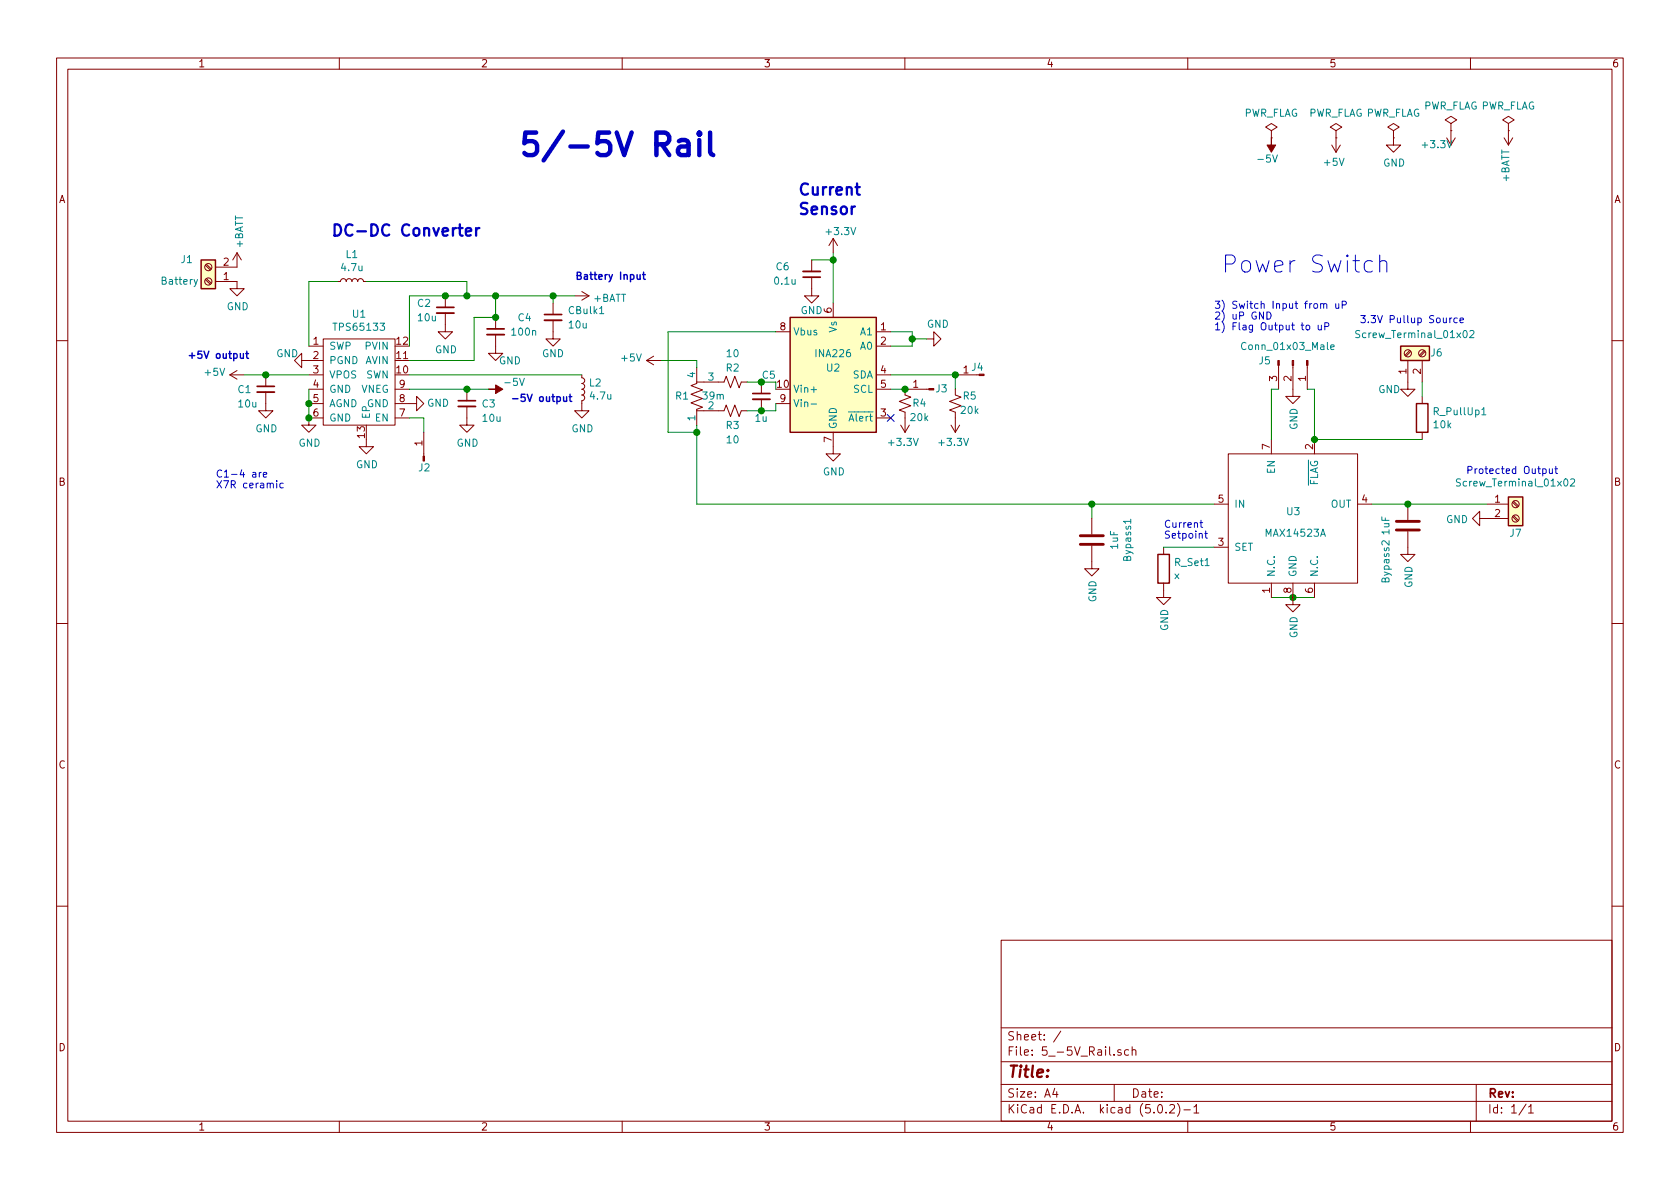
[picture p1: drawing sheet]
<svg xmlns="http://www.w3.org/2000/svg" width="297mm" height="210mm" viewBox="0 0 297 210" stroke-linecap="round" stroke-linejoin="round" font-family="sans-serif">
<g fill="none" stroke="#840000" stroke-width=".18">
<path d="M10 10.3h277v189.9h-277zM12 12.2h273v186.1h-273zM60 10.3v1.9M110 10.3v1.9M160 10.3v1.9M210 10.3v1.9M260 10.3v1.9M224.8 23.1l1-.6-1-.7-1 .7 1 .6v1.3M224.8 24.4h.1M235.5 25.6l.7 1.3M236.2 23.1l1-.6-1-.7-1 .7 1 .6v1.3M236.2 24.4h.1"/>
<path d="M236.2 24.4v2.5M237 25.6l-.8 1.3M246.4 24.4v1.2h1.2l-1.2 1.3-1.3-1.3h1.3M246.4 23.1l1-.6-1-.7-1 .7 1 .6v1.3M246.4 24.4h.1M256.5 21.8l1.1-.6-1.1-.6-1 .6 1 .6v1.3M256.5 23.1h.1M256.5 23.1v2.5l.8-1.2M265.9 24.4l.8 1.2M266.7 21.8l1-.6-1-.6-1 .6 1 .6v1.3M266.7 23.1h.1M266.7 23.1v2.5"/>
<path d="M267.5 24.4l-.8 1.2M36.3 46.9l.9 .8M36.3 49.4l.9 .9M36.5 46.7l.9 .9M36.5 49.3l.9 .8M38.1 49.8h3.8v1.2h1.3l-1.3 1.3-1.3-1.3h1.3M41.9 44.7v2.5h-3.8M41.9 44.7l-.8 1.3M41.9 44.7l.8 1.3M57.1 59.9h12.7v15.3h-12.7zM59.7 49.8h.5l.1-.4 .3-.1 .4 .1 .2 .4 .1-.4 .3-.1 .5 .1 .1 .4 .2-.4 .2-.1 .5 .1 .1 .4 .2-.4 .3-.1 .4 .1 .2 .4h.5M78.7 55.4v3.3h1.3l-1.3 1.2-1.2-1.2h1.2"/>
<path d="M78.7 52.3v2.1M87.6 59.2v3.3h1.3l-1.3 1.2-1.2-1.2h1.2M87.6 56.1v2.1M97.8 56.6v3.3h1.3l-1.3 1.3-1.3-1.3h1.3M97.8 53.6v2M101.6 52.3h2.5M102.9 51.6l1.2 .7M104.1 52.3l-1.2 .8M137.2 58.7h2.5M143.5 49v3.3h1.3l-1.3 1.3-1.3-1.3h1.3M143.5 46v2M147.3 42.2l-.7 1.2"/>
<path d="M147.3 42.2v2.5M147.3 53.6v2.5M147.3 42.2l.8 1.2M154.9 58.7h2.6M163.8 59.9h1.3v-1.2l1.3 1.2-1.3 1.3v-1.3M10 60.2h2M40.6 66.3h2.6M40.6 66.3l1.3 .8M41.9 65.5l-1.3 .8M47 69.3v3.3h1.3l-1.3 1.3-1.3-1.3h1.3M47 66.3v2M53.3 63.7v-1.2l-1.2 1.2 1.2 1.3v-1.3h3.8"/>
<path d="M54.6 66.3h2.5M54.6 68.8h2.5M54.6 61.2h2.5M54.6 71.4h2.5M57.1 73.9h-2.5v1.3h1.3l-1.3 1.2-1.3-1.2h1.3M64.8 77.7v1.3h1.2l-1.2 1.3-1.3-1.3h1.3M69.8 71.4h3.9v-1.3l1.2 1.3-1.2 1.2v-1.2M69.8 68.8h2.6M69.8 73.9h2.6M74.9 76.4v4.3M82.5 71.9v3.3h1.3l-1.3 1.2-1.2-1.2h1.2M82.5 68.8v2.1"/>
<path d="M102.9 66.3v.5l.3 .1 .2 .3-.1 .4-.4 .2 .3 .1 .2 .3-.1 .5-.4 .1 .3 .2 .2 .2-.1 .5-.4 .1 .3 .2 .2 .3-.1 .4-.4 .2v1.7h1.2l-1.2 1.3-1.3-1.3h1.3M114.3 63.7h2.5M114.3 63.7l1.3 .8M115.6 63l-1.3 .7M123.2 65v2.8l-1 .4 2 .8-2 .7 2 .8-2 .7 2 .8-1 .4v2.8M123.2 67.6h4.8l.4-1.1 .8 2.1 .7-2.1 .8 2.1 .4-1h1M123.2 72.6h4.8l.4-1 .8 2.1 .7-2.1 .8 2.1 .4-1.1h1M134.6 67.6v2M134.6 70.6v2M137.2 71.4h2.5M147.3 76.4v3.9h1.3l-1.3 1.2-1.3-1.2h1.3M154.9 66.3h2.6"/>
<path d="M154.9 68.8h2.6M154.9 61.2h2.6M154.9 73.9h2.6M159.3 75.2l.7 1.2M160.8 75.2l-.8 1.2M164.2 68.8h-4.2v1l1 .4-2 .8 2 .7-2 .8 1 .4v3.5M168.1 75.2l.8 1.2M168.9 68.8v1l1 .4-2 .8 2 .7-2 .8 1 .4v3.5M168.9 66.3h4.2M169.7 75.2l-.8 1.2M224.8 77.7v2.6M226.1 64.6v4.2"/>
<path d="M228.6 64.6v5.5h1.3l-1.3 1.3-1.3-1.3h1.3M231.1 64.6v4.2M232.4 77.7v2.6M248.9 63.7v5.1h1.3l-1.3 1.3-1.3-1.3h1.3M249.3 62l-.9 .8M249.4 62.1l-.8 .9M251.5 63.7v3.9M251.5 70.1v1.3M251.5 76.4v1.3M251.8 62l-.8 .8M252 62.1l-.9 .9M285 60.2h2"/>
<path d="M193 96.5v4.1h1.3l-1.3 1.2-1.2-1.2h1.2M193 91.7v2.8M205.7 96.8v1.2M214.6 89.1h2.6M214.6 96.8h2.6M217.2 80.3h22.8v22.8h-22.8zM240 89.1h2.6M248.9 94v4h1.3l-1.3 1.3-1.3-1.3h1.3M248.9 89.1v2.8M261.6 91.7v-1.3l-1.3 1.3 1.3 1.3v-1.3h5.1M262.9 89.1h3.8M267.4 91.4l.9 .8"/>
<path d="M267.4 88.8l.9 .9M267.6 91.2l.9 .8M267.6 88.6l.9 .9M10 110.3h2M205.7 103.1v2.6h1.3l-1.3 1.2-1.2-1.2h1.2M224.8 103.1v2.6M228.6 103.1v3.8h1.3l-1.3 1.3-1.3-1.3h1.3M232.4 103.1v2.6M285 110.3h2M10 160.2h2M177 166.3h108v32h-108zM285 160.2h2"/>
<path d="M60 198.3v1.9M110 198.3v1.9M160 198.3v1.9M177 194.8h108M177 191.8h108M177 187.8h108M177 181.8h108M186.5 192.5l-.4 1h1M186.8 193v1M187.6 182.3l-1.3 2M197 191.8v3M198.2 185.7a.37 .37 0 0 0-.6 .1l.1 .2 .5 .2 .1 .1-.3 .3-.4-.1"/>
<path d="M199.5 185.7l-.4-.1-.3 .3 .1 .6 .2 .1 .4-.1M200.2 185.7h.1a.37 .37 0 0 1 .5 .1v.8M200.2 185.1v1.5M204.8 195.5l.4-.2a.94 .94 0 0 1 0 1.5 .79 .79 0 0 1-.4-1.3zM206.2 196.7v.1M206.8 195.5l.2-.2h.4l.2 .2 .1 .3-.1 .2-.8 .8h.9M208.2 195.1a1.71 1.71 0 0 1 0 2.3M209.3 196.3h1.2M210 198.3v1.9M211.1 195.8l.4-.5v1.5M211.1 196.8h.9M260 198.3v1.9"/>
<path d="M261 191.8v6.5M269.8 195.2l-1.2 2M270.3 195.8l.4-.5v1.5M270.3 196.8h.8"/>
<circle cx="36.8" cy="47.2" r=".63"/>
<circle cx="36.8" cy="49.8" r=".63"/>
<circle cx="248.9" cy="62.5" r=".63"/>
<circle cx="251.5" cy="62.5" r=".63"/>
<circle cx="268" cy="91.7" r=".63"/>
<circle cx="268" cy="89.1" r=".63"/>
</g>
<g fill="none" stroke="#008400" stroke-width=".18">
<path d="M59.7 49.8h-5.1v11.4M64.8 49.8h17.7v2.5M87.6 52.3v3.8h-3.8v7.6h-11.4M97.8 52.3v1.3M101.6 52.3h-29.2v8.9M137.2 58.7h-19.1v17.7h5.1M143.5 46h3.8M147.3 44.7v8.9M157.5 58.7h3.8v2.5h-3.8M161.3 59.9h2.5M43.2 66.3h11.4M54.6 68.8v5.1"/>
<path d="M72.4 68.8h14M72.4 66.3h30.5M72.4 73.9h2.5v2.5M116.8 63.7h6.4v1.3M123.2 75.2v13.9h91.4M132.1 67.6h2.5M137.2 71.4v1.2h-5.1M157.5 68.8h2.5M157.5 66.3h11.4v2.5M226.1 68.8h-1.3v8.9M231.1 68.8h1.3v8.9h19.1M251.5 67.6v2.5"/>
<path d="M193 89.1v2.6M205.7 96.8h8.9M242.6 89.1h20.3M224.8 105.7h7.6"/>
</g>
<g fill="#008400" stroke="#008400" stroke-width=".25">
<circle cx="161.3" cy="59.9" r=".51"/>
<circle cx="134.6" cy="67.6" r=".51"/>
<circle cx="134.6" cy="72.6" r=".51"/>
<circle cx="168.9" cy="66.3" r=".51"/>
<circle cx="160" cy="68.8" r=".51"/>
<circle cx="123.2" cy="76.4" r=".51"/>
<circle cx="54.6" cy="71.4" r=".51"/>
<circle cx="54.6" cy="73.9" r=".51"/>
<circle cx="78.7" cy="52.3" r=".51"/>
<circle cx="82.6" cy="52.3" r=".51"/>
<circle cx="87.6" cy="52.3" r=".51"/>
<circle cx="87.6" cy="56.1" r=".51"/>
<circle cx="82.6" cy="68.8" r=".51"/>
<circle cx="47" cy="66.3" r=".51"/>
<circle cx="97.8" cy="52.3" r=".51"/>
<circle cx="147.3" cy="46" r=".51"/>
<circle cx="228.6" cy="105.7" r=".51"/>
<circle cx="232.4" cy="77.7" r=".51"/>
<circle cx="248.9" cy="89.1" r=".51"/>
<circle cx="193" cy="89.1" r=".51"/>
</g>
<g fill="#840000" stroke="#840000" stroke-width=".18">
<path d="M173.1 66.2h.9v.2h-.9z"/>
<path d="M164.2 68.7h.9v.3h-.9z"/>
<path d="M86.4 68.8h1.2v-.7l1.3 .7-1.3 .8v-.8z"/>
<path d="M74.8 80.7h.3v.8h-.3z"/>
<path d="M224.8 24.4v1.2h.8l-.8 1.3-.8-1.3h.8z"/>
<path d="M225.9 63.7h.3v.9h-.3z"/>
<path d="M228.5 63.7h.2v.9h-.2z"/>
<path d="M231 63.7h.3v.9h-.3z"/>
</g>
<path d="M156.9 73.3l1.2 1.2M158.1 73.3l-1.2 1.2" fill="none" stroke="#000084" stroke-width=".18"/>
<path d="M77.2 55.4h3.1M86.1 59.2h3.1M96.3 56.6h3M142 48h3M45.5 69.3h3M81 71.9h3.1M133.1 70.6h3" fill="none" stroke="#840000" stroke-width=".33"/>
<path d="M77.2 54.4h3.1M86.1 58.2h3.1M96.3 55.6h3M142 49h3M45.5 68.3h3M81 70.9h3.1M133.1 69.6h3" fill="none" stroke="#840000" stroke-width=".3"/>
<g fill="#ffffc2" stroke="#ffffc2" stroke-width=".18">
<path d="M139.7 56.1h15.2v20.3h-15.2z"/>
<path d="M35.6 46h2.5v5h-2.5z"/>
<path d="M266.7 87.9h2.5v5.1h-2.5z"/>
<path d="M247.6 61.2h5.1v2.5h-5.1z"/>
</g>
<path d="M35.6 46h2.5v5h-2.5zM139.7 56.1h15.2v20.3h-15.2zM247.6 61.2h5.1v2.5h-5.1zM250.4 71.4h2.1v5h-2.1zM204.7 98h2.1v5.1h-2.1zM266.7 87.9h2.5v5.1h-2.5z" fill="none" stroke="#840000" stroke-width=".25"/>
<path d="M34.9 49.4l-.4 1.2-.2 .1M106 55.5h.8M240.4 58.5l-.5-.1-.1 .2v.4l.6 .2v.3l-.2 .2h-.5M259.9 58.6l.5-.2 .2 .4v.2l-.8 .7h.8M143.4 68.9h1M143.4 71.4h1M235.3 61.4l.6-.1-.1-.3h-.3l-.2 .2 .1 .6h.4M262 73.3h.7M199.9 91.8v.8M258.2 84.8l-.5-.1-.1 .1v.4l.6 .3v.2l-.2 .2h-.5M277.7 84.8l.5-.1 .2 .3v.2l-.8 .7h.8" fill="none" stroke="#008484" stroke-width=".18"/>
<path d="M151.3 33.1h.7M151.5 32.4v1.7l.1 .2 .4 .1M82.4 41l.9-.2-.1-.4-.5-.1-.3 .3 .1 1 .2 .1 .5-.1M84.2 40.3v1.4M84.8 40.3l-.4 .1-.2 .3" fill="none" stroke="#0000c2" stroke-width=".41"/>
<path d="M94.8 23.4h-1.9l-.2 1.9 .6-.3h.9l.4 .1 .4 .6v1l-.2 .3-.6 .4h-.9l-.6-.4M99.5 23.3l-3.4 5.1M100.9 25.9h3M107.7 23.4h-1.9l-.2 1.9 .6-.3h.9l.4 .1 .4 .6v1l-.2 .3-.6 .4h-.9l-.6-.4M109 23.4l1.4 4 1.3-4M116.1 25.5h1.5a1.08 1.08 0 0 0 .8-1 1.08 1.08 0 0 0-.8-1.1h-1.5v4M117 25.5l1.3 1.9M120 25l.4-.2h.8l.4 .2 .1 .3v2.1M121.7 25.7l-.3 .2h-1a.79 .79 0 0 0-.6 .8 .79 .79 0 0 0 .6 .7h1l.3-.2M123.6 23.4l-.1 .2 .1 .2 .3-.2-.3-.2v.4M123.6 24.8v2.6M125.6 23.4v3.5l.1 .3 .4 .2" fill="none" stroke="#0000c2" stroke-width=".79"/>
<path d="M112.6 48.6l.1 .7 .3 .1 .2-.1M113.2 48.6v.8M113.6 48.6h.5M113.8 48.1v1.1l.3 .2M42.5 62.5v.8l.3 .1 .2-.2M43 62.5v.9M43.5 62.5h.4M43.6 62.1v1.1l.3 .2M99.6 70.1l.1 .8 .3 .1 .2-.1M100.2 70.1v.9M100.6 70.1h.5M100.8 69.7v1.1l.3 .2" fill="none" stroke="#0000c2" stroke-width=".25"/>
<g fill="none" stroke="#0000c2" stroke-width=".18">
<path d="M224 55.2a.64 .64 0 0 1 .7 .6 .64 .64 0 0 1-.7 .6zM231 57.6l.3-.1 .3 .2-.2 .6h-.3l-.1-.1zM233.1 57.5v.8h.4l.1-.1M233.5 53.8l.2-.1h.3v.8M233.6 57.5v.8M234 53.9l.2-.2h.3l.1 .8M234.2 57.7l.7-.1v-.4l-.2-.1h-.5v1.2M236.2 53.7v.8h.3l.2-.1M236.7 53.7v.8M237.3 53.9h.6l.1-.2v-.3l-.2-.1h-.5v1.2M240.6 55.8h.8l-.4 .5 .3 .1 .1 .4-.3 .3-.5-.2M241.9 56.9v.2"/>
<path d="M242.4 55.8h.8l-.4 .5 .4 .1v.5l-.2 .2-.6-.2M242.6 46.2l-.2-.1h-.6l-.3 .1-.3 .5v.8l.3 .4 .3 .2h.6l.2-.2M243.9 46.4a.74 .74 0 0 1 1.3 .1v1.6M243.9 45.1v3M258.1 56.6l.6-.1v-.2l-.4-.1-.2 .2 .1 .6h.5M45.8 83.5v.9M46.2 83.5l-.4 .3M46.6 83.9l.6-.1-.1-.2-.3-.1-.2 .2v.6h.5M48.9 85v.1M48.9 85.4v.9M50.1 85.5l-.4-.1-.2 .3 .1 .5h.5M212.2 92.4h.4"/>
<path d="M212.3 92v1.1l.3 .2M213 94.3h.5M213.2 93.9v1.1l.3 .2M259.5 83.1h.6l.2-.2-.1-.3-.2-.1h-.5v1.2M274.9 82.9h.5M275.1 82.5v1.1l.3 .1"/>
</g>
<path d="M191 94.7h4.1M191 96.3h4.1M246.9 92.2h4.1M246.9 93.7h4.1" fill="none" stroke="#840000" stroke-width=".51"/>
<text font-size="4.2" fill="#0000c2" x="215.9" y="48.3">Power Switch</text>
<g font-size="2.8" fill="#0000c2">
<text x="141" y="34.5">Current</text>
<text x="58.4" y="41.8">DC-DC Converter</text>
<text x="141" y="38">Sensor</text>
</g>
<text font-size="2.8" fill="#840000" x="178" y="190.5">Title:</text>
<g font-size="2.1" fill="#840000">
<text x="178" y="184">Sheet: /</text>
<text x="178" y="186.7">File: 5_-5V_Rail.sch</text>
<text x="178" y="196.9">KiCad E.D.A. kicad (5.0.2)-1</text>
<text x="178" y="194.1">Size: A4</text>
<text x="200" y="194.1">Date:</text>
<text x="263" y="194.1">Rev:</text>
<text x="263" y="196.9">Id: 1/1</text>
</g>
<g font-size="1.8" fill="#840000">
<text x="35" y="11.9">1</text>
<text x="85" y="11.9">2</text>
<text x="135" y="11.9">3</text>
<text x="185" y="11.9">4</text>
<text x="235" y="11.9">5</text>
<text x="285" y="11.9">6</text>
<text x="10.4" y="35.9">A</text>
<text x="285.4" y="35.9">A</text>
<text x="39.5" y="47">2</text>
<text x="39.5" y="49.5">1</text>
<text x="137.9" y="58.4">8</text>
<text x="147.1" y="55.3" transform="rotate(-90 147.1 55.3)">6</text>
<text x="155.7" y="58.4">1</text>
<text x="55.4" y="61">1</text>
<text x="55.4" y="63.5">2</text>
<text x="70.2" y="63.5">11</text>
<text x="70.2" y="61">12</text>
<text x="155.7" y="61">2</text>
<text x="55.4" y="66">3</text>
<text x="55.4" y="68.6">4</text>
<text x="55.4" y="71.1">5</text>
<text x="70.2" y="66">10</text>
<text x="70.6" y="71.1">8</text>
<text x="70.6" y="68.6">9</text>
<text x="137.9" y="71.1">9</text>
<text x="155.7" y="66">4</text>
<text x="155.7" y="68.6">5</text>
<text x="161.4" y="68.6">1</text>
<text x="170.3" y="66">1</text>
<text x="225.8" y="67.4" transform="rotate(-90 225.8 67.4)">3</text>
<text x="228.3" y="67.4" transform="rotate(-90 228.3 67.4)">2</text>
<text x="230.9" y="67.4" transform="rotate(-90 230.9 67.4)">1</text>
<text x="248.7" y="66.1" transform="rotate(-90 248.7 66.1)">1</text>
<text x="251.2" y="66.1" transform="rotate(-90 251.2 66.1)">2</text>
<text x="55.4" y="73.7">6</text>
<text x="64.5" y="77.4" transform="rotate(-90 64.5 77.4)">13</text>
<text x="70.6" y="73.7">7</text>
<text x="155.7" y="73.7">3</text>
<text x="74.7" y="78.8" transform="rotate(-90 74.7 78.8)">1</text>
<text x="147.1" y="78.2" transform="rotate(-90 147.1 78.2)">7</text>
<text x="224.5" y="79.5" transform="rotate(-90 224.5 79.5)">7</text>
<text x="232.2" y="79.5" transform="rotate(-90 232.2 79.5)">2</text>
<text x="10.4" y="85.9">B</text>
<text x="215.4" y="88.9">5</text>
<text x="240.8" y="88.9">4</text>
<text x="264.3" y="88.9">1</text>
<text x="285.4" y="85.9">B</text>
<text x="264.3" y="91.4">2</text>
<text x="215.4" y="96.5">3</text>
<text x="224.5" y="104.9" transform="rotate(-90 224.5 104.9)">1</text>
<text x="228.3" y="104.9" transform="rotate(-90 228.3 104.9)">8</text>
<text x="232.2" y="104.9" transform="rotate(-90 232.2 104.9)">6</text>
<text x="10.4" y="135.9">C</text>
<text x="285.4" y="135.9">C</text>
<text x="10.4" y="185.9">D</text>
<text x="285.4" y="185.9">D</text>
<text x="35" y="199.9">1</text>
<text x="85" y="199.9">2</text>
<text x="135" y="199.9">3</text>
<text x="185" y="199.9">4</text>
<text x="235" y="199.9">5</text>
<text x="285" y="199.9">6</text>
</g>
<g font-size="1.8" fill="#008484">
<text x="219.8" y="20.6">PWR_FLAG</text>
<text x="231.3" y="20.6">PWR_FLAG PWR_FLAG</text>
<text x="251.6" y="19.4">PWR_FLAG PWR_FLAG</text>
<text x="222.7" y="28.7">-5V</text>
<text x="234.2" y="29.3">+5V</text>
<text x="244.6" y="29.5">GND</text>
<text x="251.7" y="26.2">+3.3V</text>
<text x="266.9" y="32.2" transform="rotate(-90 266.9 32.2)">+BATT</text>
<text x="146.3" y="41.6">+3.3V</text>
<text x="32.1" y="46.5">J1</text>
<text x="43" y="43.9" transform="rotate(-90 43 43.9)">+BATT</text>
<text x="60.5" y="47.9">4.7u</text>
<text x="61.2" y="45.6">L1</text>
<text x="137.3" y="47.8">C6</text>
<text x="28.7" y="50.3">Battery</text>
<text x="105" y="53.4">+BATT</text>
<text x="137.1" y="50.3">0.1u</text>
<text x="40.1" y="54.9">GND</text>
<text x="59.3" y="58.5">TPS65133</text>
<text x="62.4" y="56.2">U1</text>
<text x="73.9" y="54.3">C2</text>
<text x="74" y="56.8">10u</text>
<text x="90.6" y="59.4">100n</text>
<text x="91.6" y="56.8">C4</text>
<text x="100.7" y="55.5">CBulk1</text>
<text x="100.7" y="58.1">10u</text>
<text x="140.2" y="59.3">Vbus</text>
<text x="141.6" y="55.5">GND</text>
<text x="148" y="58.8" transform="rotate(-90 148 58.8)">Vs</text>
<text x="152.2" y="59.3">A1</text>
<text x="163.9" y="58">GND</text>
<text x="240.4" y="59.8">Screw_Terminal_01x02</text>
<text x="48.8" y="63.2">GND</text>
<text x="58.2" y="61.8">SWP</text>
<text x="58.2" y="64.4">PGND</text>
<text x="64.6" y="64.4">AVIN</text>
<text x="64.7" y="61.8">PVIN</text>
<text x="76.9" y="62.5">GND</text>
<text x="88.2" y="64.4">GND</text>
<text x="95.8" y="63.2">GND</text>
<text x="110" y="63.9">+5V</text>
<text x="128.4" y="65.7">R2</text>
<text x="128.6" y="63.2">10</text>
<text x="144.3" y="63.2">INA226</text>
<text x="146.2" y="65.7">U2</text>
<text x="152.2" y="61.8">A0</text>
<text x="171.9" y="65.6">J4</text>
<text x="220" y="61.9">Conn_01x03_Male</text>
<text x="222.7" y="64.4">J5</text>
<text x="253" y="63">J6</text>
<text x="36.3" y="66.5">+5V</text>
<text x="42.1" y="69.5">C1</text>
<text x="58.2" y="66.9">VPOS</text>
<text x="58.2" y="69.5">GND</text>
<text x="63.8" y="69.5">VNEG</text>
<text x="64.7" y="66.9">SWN</text>
<text x="75.5" y="71.9">GND</text>
<text x="89.5" y="68.2">-5V</text>
<text x="104.2" y="68.3">L2</text>
<text x="104.5" y="70.7">4.7u</text>
<text x="119.5" y="70.7">R1</text>
<text x="122.9" y="66.8" transform="rotate(-90 122.9 66.8)">4</text>
<text x="124.4" y="70.7">39m</text>
<text x="125.2" y="67.3">3</text>
<text x="140.2" y="69.5">Vin+</text>
<text x="150.7" y="66.9">SDA</text>
<text x="150.9" y="69.5">SCL</text>
<text x="161.4" y="71.9">R4</text>
<text x="165.5" y="69.4">J3</text>
<text x="170.3" y="70.7">R5</text>
<text x="243.7" y="69.5">GND</text>
<text x="42.2" y="72.1">10u</text>
<text x="45.2" y="76.4">GND</text>
<text x="58.2" y="72">AGND</text>
<text x="58.2" y="74.5">GND</text>
<text x="64.9" y="72">GND</text>
<text x="65.4" y="74.2" transform="rotate(-90 65.4 74.2)">EP</text>
<text x="66.4" y="74.5">EN</text>
<text x="85.3" y="72.1">C3</text>
<text x="85.4" y="74.6">10u</text>
<text x="101" y="76.4">GND</text>
<text x="122.9" y="74.4" transform="rotate(-90 122.9 74.4)">1</text>
<text x="125.2" y="72.4">2</text>
<text x="128.4" y="75.9">R3</text>
<text x="133.6" y="74.6">1u</text>
<text x="140.2" y="72">Vin-</text>
<text x="148" y="75.9" transform="rotate(-90 148 75.9)">GND</text>
<text x="150.4" y="74.5">Alert</text>
<text x="161.1" y="74.5">20k</text>
<text x="170" y="73.2">20k</text>
<text x="229.4" y="76" transform="rotate(-90 229.4 76)">GND</text>
<text x="253.6" y="75.7">10k</text>
<text x="253.7" y="73.4">R_PullUp1</text>
<text x="52.8" y="79">GND</text>
<text x="62.9" y="82.8">GND</text>
<text x="74.1" y="83.4">J2</text>
<text x="80.7" y="79">GND</text>
<text x="128.6" y="78.4">10</text>
<text x="157.3" y="78.9">+3.3V</text>
<text x="166.2" y="78.9">+3.3V</text>
<text x="225.4" y="83.7" transform="rotate(-90 225.4 83.7)">EN</text>
<text x="145.5" y="84.1">GND</text>
<text x="218.2" y="89.8">IN</text>
<text x="233" y="86.1" transform="rotate(-90 233 86.1)">FLAG</text>
<text x="235.3" y="89.8">OUT</text>
<text x="258.2" y="86">Screw_Terminal_01x02</text>
<text x="224" y="94.9">MAX14523A</text>
<text x="227.6" y="91.1">U3</text>
<text x="245.7" y="94.5" transform="rotate(-90 245.7 94.5)">1uF</text>
<text x="255.7" y="92.5">GND</text>
<text x="267" y="94.9">J7</text>
<text x="197.7" y="97.1" transform="rotate(-90 197.7 97.1)">1uF</text>
<text x="200" y="99.1" transform="rotate(-90 200 99.1)">Bypass1</text>
<text x="207.8" y="100.1">R_Set1</text>
<text x="218.2" y="97.4">SET</text>
<text x="193.9" y="106.5" transform="rotate(-90 193.9 106.5)">GND</text>
<text x="207.6" y="102.4">x</text>
<text x="225.4" y="102.1" transform="rotate(-90 225.4 102.1)">N.C.</text>
<text x="229.2" y="102.1" transform="rotate(-90 229.2 102.1)">GND</text>
<text x="233" y="102.1" transform="rotate(-90 233 102.1)">N.C.</text>
<text x="245.7" y="102.9" transform="rotate(-90 245.7 102.9)">Bypass2</text>
<text x="249.7" y="104" transform="rotate(-90 249.7 104)">GND</text>
<text x="206.6" y="111.6" transform="rotate(-90 206.6 111.6)">GND</text>
<text x="229.4" y="112.9" transform="rotate(-90 229.4 112.9)">GND</text>
</g>
<g font-size="1.8" fill="#0000c2">
<text x="101.6" y="49.5">Battery Input</text>
<text x="214.6" y="54.6">3) Switch Input from uP</text>
<text x="214.6" y="56.5">2) uP GND</text>
<text x="214.6" y="58.4">1) Flag Output to uP</text>
<text x="243.1" y="57.1">3.3V Pullup Source</text>
<text x="33" y="63.4">+5V output</text>
<text x="90.2" y="71.1">-5V output</text>
<text x="261.1" y="83.8">Protected Output</text>
<text x="38.1" y="84.4">C1-4 are</text>
<text x="38.1" y="86.4">X7R ceramic</text>
<text x="205.7" y="93.3">Current</text>
<text x="205.7" y="95.2">Setpoint</text>
</g>
<g font-size="1.8" fill="#008400">
<text x="134.8" y="67">C5</text>
<text x="137.5" y="68.6">10</text>
</g>
</svg>
